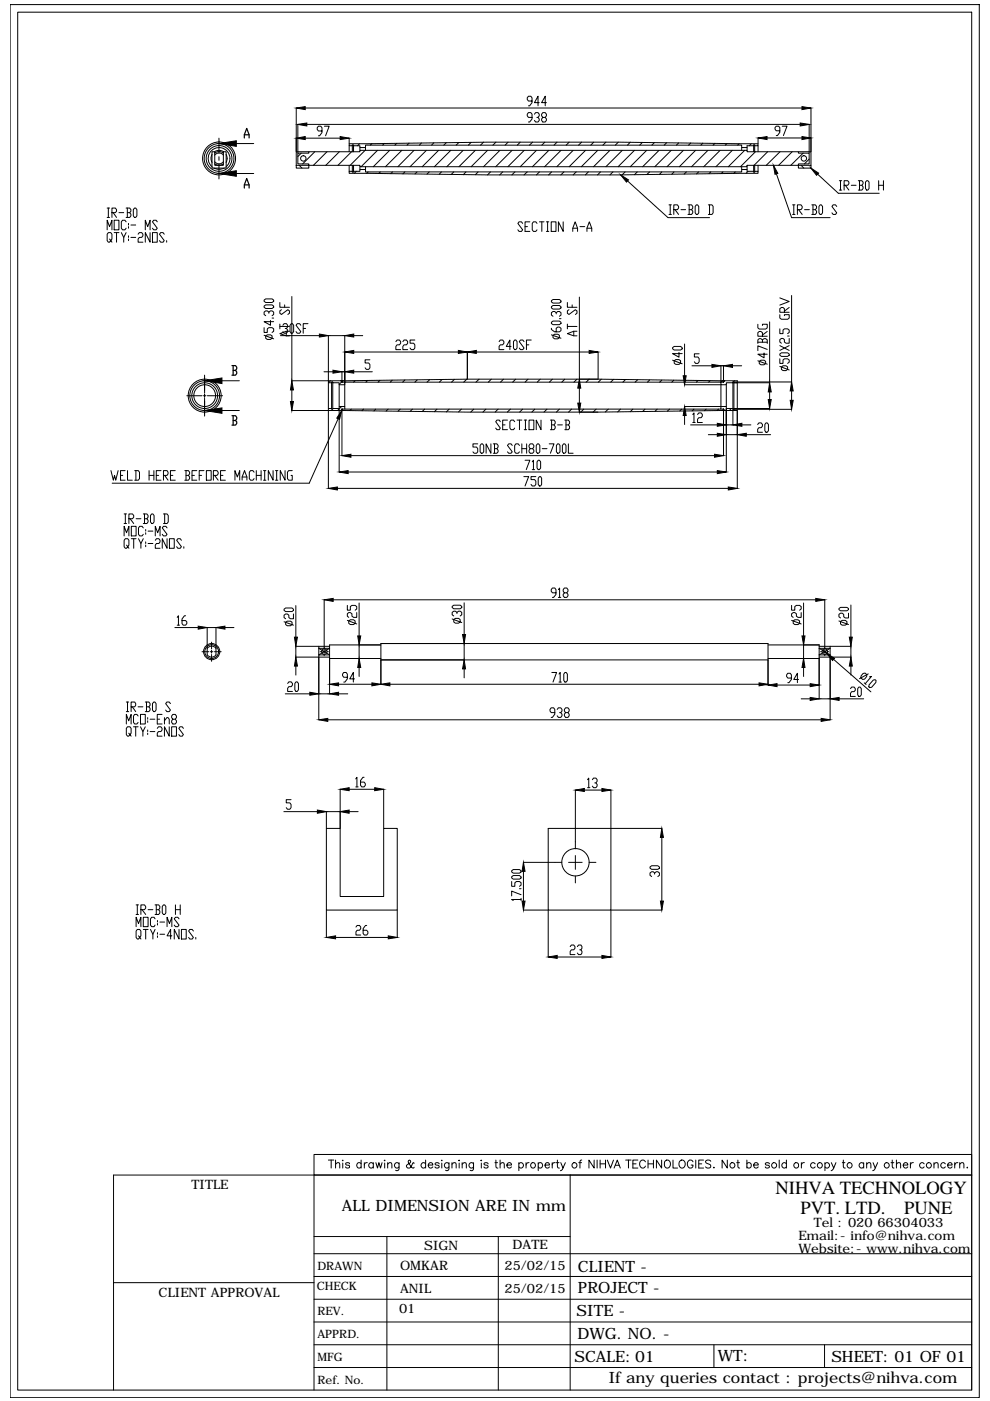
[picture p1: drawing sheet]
<svg xmlns="http://www.w3.org/2000/svg" width="210mm" height="297mm" viewBox="0 0 210 297" stroke-linecap="round" stroke-linejoin="round" font-family="sans-serif">
<!-- layer: 0 -->
<g fill="none" stroke="#000" stroke-width=".21">
<path d="M2.1 1h205.5v295.3h-205.5zM3.8 2.6h202.2v292.1h-202.2zM44.9 32.2h.6v2.9h1.9v-2.9h.5v3.4h-3zM44.9 35.3a2.31 2.31 0 0 1-.1-3.3 2.31 2.31 0 0 1 3.3 0 2.31 2.31 0 0 1-.2 3.3M45 32.7l-.3 .7 .3 1M45.3 35.6a2.31 2.31 0 0 0 2.3 0M45.5 34.7a1.46 1.46 0 0 0 1.9 0M45.5 34.3a1.16 1.16 0 0 0 1.9 0M46.4 29.3v3.2M46.4 33.2v.8M46.4 34.7v3.2M46.4 30.4h7.4"/>
<path d="M46.4 36.8h7.4M47.4 32.9a1.16 1.16 0 0 0-1.9 0M47.4 32.5a1.46 1.46 0 0 0-1.9 0M47.4 32.2a1.71 1.71 0 0 0-1.9 0M47.9 32.7l.3 .9-.3 .8M62.8 35.1h2.7v.5h-2.7zM62.8 22.9v9.2M63.1 32.5h2.4v-.3h10.8v-.3h82.1v.3h10.9v.3h2.3v2.3h-2.3v.3h-10.9v.2h-82.1v-.2h-10.8v-.3h-2.4zM63.1 26.4v6M63.4 35.1l.6 .5M63.9 32.5l-.8 .7M64.7 22.9h105.3"/>
<path d="M64.7 29.3h7.4M65.1 26.4h104.6M65.5 32.2h-2.7v2.9M66.7 32.2l-2.5 2.6M68.3 27.8h-.8l-.2-.4v-.3l.2-.3h.5l.3 .3v1l-.5 .7h-.3M68.8 26.8h1l-.8 2M69.3 32.2l-2.9 2.9M72 32.2l-2.9 2.9M74 29.3v1.1M74 30.9v1.3M74 35.1v1.2M74.5 32.2l-2.8 2.9"/>
<path d="M74.7 30.9v1.3M74.7 35.1v1.2M75 30.9v1.3M75 35.1v1.2M75.6 36.3l-.5 .4M76.2 30.5l-.4 .4M76.3 31.3v.6M76.3 35.3v.6M77.4 31.9l-3.2 3.2M77.5 31.3v.6M77.5 35.3v.6M78 36.4l-.2 .3"/>
<path d="M78.9 30.4l-.4 .4M80 31.9l-3.4 3.4M80.6 36.4l-.3 .4M81.5 30.4l-.4 .4M82.6 31.9l-3.5 3.4M83.2 36.4l-.3 .4M84.1 30.4l-.4 .4M85.2 31.9l-3.5 3.4M85.8 36.4l-.4 .5M86.7 30.4l-.4 .4M87.8 31.9l-3.4 3.4M88.4 36.4l-.4 .5"/>
<path d="M89.4 30.3l-.5 .5M90.4 31.9l-3.5 3.4M91 36.4l-.5 .5M92 30.3l-.5 .5M93 31.9l-3.5 3.4M93.6 36.4l-.5 .6M94.6 30.2l-.5 .6M95.6 31.9l-3.5 3.4M96.2 36.4l-.5 .6M97.3 30.2l-.6 .6M98.2 31.9l-3.5 3.4M98.8 36.4l-.6 .6"/>
<path d="M99.9 30.2l-.6 .6M100.8 31.9l-3.5 3.4M101.4 36.4l-.6 .6M102.5 30.1l-.6 .7M103.4 31.9l-3.5 3.4M104 36.4l-.6 .7M105.1 30.1l-.6 .7M106 31.9l-3.5 3.4M106.6 36.4l-.7 .7M107.7 30.1l-.6 .7M108.6 31.9l-3.5 3.4M109.2 36.4l-.7 .7"/>
<path d="M110.3 30.1l-.6 .7M111.2 31.9l-3.5 3.4M111.8 36.4l-.7 .7M112.8 24.9h-.8l-.2-.3v-.4l.2-.3h.6l.2 .3v1l-.5 .7h-.3M112.8 21.4h-.8l-.2-.3v-.4l.2-.3h.6l.2 .3v1.1l-.5 .6h-.3M112.9 30.1l-.6 .7M113.3 24.2l.3-.3h.5l.2 .3v.4l-.2 .3h-.3M113.7 31.9l-3.4 3.4M114.1 24.9l.2 .3v.3l-.2 .4h-.5l-.3-.4M114.3 21.8h-1l.8-1.4v2M114.4 36.4l-.7 .7M115.1 24.9l-.3-.3v-.4l.3-.3h.5l.3 .3v.4l-.3 .3h-.5l-.3 .3v.3l.3 .4h.5l.3-.4v-.3l-.3-.3"/>
<path d="M115.5 30.1l-.6 .7M115.9 21.8h-1.1l.8-1.4v2M116.4 31.9l-3.5 3.4M117 36.4l-.7 .7M118.1 30.1l-.6 .7M118.9 31.9l-3.4 3.4M119.6 36.4l-.7 .7M120.7 30.1l-.7 .7M121.5 31.9l-3.4 3.4M122.2 36.4l-.7 .7M123.3 30.1l-.6 .7M124.1 31.9l-3.4 3.4"/>
<path d="M124.7 36.4l-.6 .7M125.9 30.1l-.6 .7M126.7 31.9l-3.4 3.4M127.3 36.4l-.6 .7M128.5 30.1l-.7 .7M129.3 31.9l-3.5 3.4M129.9 36.4l-.6 .7M131.1 30.1l-.6 .7M131.9 31.9l-3.4 3.4M132.5 36.4l-.6 .7M133 38.4l8.6 7.7h8.8M133.6 30.1l-.6 .7"/>
<path d="M134.5 31.9l-3.5 3.4M135.1 36.4l-.6 .6M136.2 30.2l-.6 .6M137.1 31.9l-3.5 3.4M137.7 36.4l-.6 .6M138.8 30.2l-.6 .6M139.7 31.9l-3.4 3.4M140.3 36.4l-.5 .6M141.3 30.3l-.5 .5M142.3 31.9l-3.5 3.4M142.9 36.4l-.5 .6M143.9 30.3l-.5 .5"/>
<path d="M144.9 31.9l-3.5 3.4M145.5 36.4l-.4 .5M146.5 30.3l-.5 .5M147.5 31.9l-3.5 3.4M148.1 36.4l-.4 .5M149 30.4l-.4 .4M150.1 31.9l-3.5 3.4M150.7 36.4l-.4 .4M151.6 30.4l-.4 .4M152.7 31.9l-3.5 3.4M153.3 36.4l-.4 .4M154.1 30.4l-.3 .4"/>
<path d="M155.3 31.9l-3.5 3.4M155.9 36.4l-.3 .4M156.7 30.5l-.3 .3M157.3 31.3v.6M157.3 35.3v.6M157.9 31.9l-3.5 3.4M158.4 31.3v.6M158.4 35.3v.6M158.6 36.3l-.4 .4M159.3 30.5l-.4 .4M159.8 35.1v1.4h.2v-.2h.7v.4a2491.6 2491.6 0 0 1-86.7 0v-.4h.7v.2h.3v-.2h1.3v-.4h1.2v.5h79.8v-.5h1.1v.4h1.4M159.8 30.9h-1.4v.4h-1.1v-.5h-79.8v.5h-1.2v-.4h-1.3v-.2h-.3v.2h-.7v-.4a2489.9 2489.9 0 0 1 86.7 0v.4h-.7v-.2h-.2v1.5"/>
<path d="M160 30.9v1.3M160 35.1v1.2M160.2 32.2l-3.2 3.1M160.7 29.3v1.1M160.7 30.9v1.3M160.7 35.1v1.2M162.6 29.3h7.4M162.8 32.2l-2.9 2.9M164.6 36.9l3.2 9.2h8.2M165.3 27.7h-.7l-.3-.3v-.3l.3-.3h.5l.2 .3v1l-.5 .6h-.2M165.4 32.2l-2.9 2.9M165.8 26.8h1.1l-.8 1.9"/>
<path d="M168 32.2l-2.9 2.9M169.3 35.1h2.6v.5h-2.6zM169.3 32.2h2.6v2.9M169.9 35.1l.5 .5M170.3 32.5l-2.6 2.6M171.6 33.7l-1.1 1.1M171.6 26.4v6M171.9 22.9v9.2M173.3 36.9l4.4 4.1h8.7M178 38.3h.5M178.2 38.3v2M179 39.3h.7l.3-.4v-.3l-.3-.3h-.7v2"/>
<path d="M179.2 39.3l.8 1M180.5 39.3h1M182 38.3h.7l.3 .3v.3l-.3 .4M182.2 39.3h.5l.3 .3v.4l-.3 .3h-.7M182.2 38.3v2M183.8 38.3h.2l.3 .3v1.4l-.3 .3h-.2l-.3-.3v-1.4zM186.3 39.3h1M186.3 38.3v2M187.3 38.3v2M22.7 48.7v-2l.5 1.3 .5-1.3v2M22.7 44.1h.5M22.7 46.1h.5"/>
<path d="M23 44.1v2M23.2 50.7l.3 .3-.3 .4h-.2l-.3-.4v-1.3l.3-.4h.5l.2 .4v1l-.2 .3 .2 .4M23.7 45.1h.8l.2-.3v-.3l-.2-.4h-.8v2M24 45.1l.7 1M24.2 46.7h1v2h-1zM24.2 49.3h1M24.7 49.3v2.1M25.2 45.1h1M25.7 49.3l.5 1v1.1M26.7 44.1h.8l.3 .4v.3l-.3 .3M26.7 47l-.2-.3h-.5l-.3 .3v1.4l.3 .3h.5l.2-.3M26.7 49.3l-.5 1"/>
<path d="M27 45.1h.5l.3 .3v.4l-.3 .3h-.8M27 44.1v2M27.2 47.4v.3M27.2 48v.4M27.2 50v.3M27.2 50.7v.3M27.8 47.7h1M27.8 50.3h1M28.5 44.1h.3l.2 .4v1.3l-.2 .3h-.3l-.2-.3v-1.3zM29.3 49.7l.2-.4h.5l.3 .4v.3l-.3 .3h-.5l-.2 .4v.7h1M30.8 48.7v-2l.5 1.3 .5-1.3v2M31.8 49.3v2.1l-1-2.1v2.1"/>
<path d="M32.3 49.3h1v2.1h-1zM33.3 47l-.2-.3h-.5l-.3 .3 1 1.4-.2 .3h-.5l-.3-.3M34.8 49.7l-.2-.4h-.5l-.3 .4 1 1.3-.2 .4h-.5l-.3-.4M35.3 51v.4M110.8 47.4l-.2-.4h-.5l-.3 .4 1 1.3-.2 .4h-.5l-.3-.4M111.3 48h.5M112.3 47h-1v2.1h1M113.9 47.4l-.3-.4h-.5l-.3 .4v1.3l.3 .4h.5l.3-.4M114.4 47h.9M114.9 47v2.1M115.9 49.1h.5M115.9 47h.5"/>
<path d="M116.1 47v2.1M116.9 47h1v2.1h-1zM119.4 47v2.1l-1-2.1v2.1M121.4 49.1v-.7l.5-1.4 .6 1.4v.7M121.4 48.4h1.1M123 48h1M124.4 49.1v-.7l.6-1.4 .5 1.4v.7M124.4 48.4h1.1M141.8 43.4h.6M141.8 45.5h.6M142.1 43.4v2.1M142.9 44.5h.7l.3-.4v-.3l-.3-.4h-.7v2.1"/>
<path d="M143.1 44.5l.8 1M144.4 44.5h1M145.9 43.4h.7l.3 .4v.3l-.3 .4M146.1 44.5h.5l.3 .3v.3l-.3 .4h-.7M146.1 43.4v2.1M147.6 43.4h.3l.3 .4v1.3l-.3 .4h-.3l-.2-.4v-1.3zM150.2 43.4h.7l.3 .4v1.3l-.3 .4h-.7M150.4 43.4v2.1M168 43.4h.6M168 45.5h.6M168.3 43.4v2.1M169.1 44.5h.7l.3-.4v-.3l-.3-.4h-.7v2.1"/>
<path d="M169.3 44.5l.8 1M170.6 44.5h1M172.1 43.4h.8l.2 .4v.3l-.2 .4M172.4 44.5h.5l.2 .3v.3l-.2 .4h-.8M172.4 43.4v2.1M173.9 43.4h.2l.3 .4v1.3l-.3 .4h-.2l-.3-.4v-1.3zM177.4 43.8l-.2-.4h-.6l-.2 .4 1 1.3-.2 .4h-.6l-.2-.4M178 40.3h.5M43.4 79.5v3.8M56 69.5v1h.7v-.8l.3-.2h.7l.3 .2v.5l-.3 .3M56 64.9l.3-.3h1.4l.3 .3v.3l-.3 .2h-1.4l-.3-.2zM56 63.6l.3-.2h1.4l.3 .2v.3l-.3 .2h-1.4l-.3-.2z"/>
<path d="M56 71.1l2 .7M56.3 71.2l.4-.2h.6l.4 .2v.5l-.4 .3h-.6l-.4-.3zM57 66.4v-.2l-.3-.3h-.4l-.3 .3v.5l.3 .2M57 66.2l.3-.3h.4l.3 .3v.5l-.3 .2M57.3 67.9v1.1l-1.3-.8h2M57.7 67.4h.3M59.3 64.1v1.1h2.1M59.3 68.7v1M59.3 69.2h2.1M59.5 71.2h8.2M59.7 65.7l-.4 .2v.5l.4 .3 1.3-1 .4 .2v.5l-.4 .3M60 69l.2-.4h.5l.3 .4v.3l-.3 .3h-.2"/>
<path d="M60.4 64.6v.6M60.7 70.2v1M60.7 69.6l.3 .4v.3l-.3 .4h-.5l-.2-.4M61.4 70.2h-.7l-1.4 .5 1.4 .5h.7M61.8 68.6h.2l.3 .4v1.3l-.3 .4h-.2l-.3-.4v-1.3zM61.9 62.9v17.8h7.7M63.8 69l-.3-.4h-.5l-.2 .4 1 1.3-.3 .4h-.5l-.2-.4M64.3 69.6h.5M65.3 68.6h-1v2.1M68.7 78.8h1.9M73.1 78.8h-.6v2.2M75 78.8h3.9"/>
<path d="M75 71.2h1.9M75 74.6h22.2M78.4 76.3h-1v.7h.8l.2 .3v.7l-.2 .3h-.5l-.3-.3M83.9 72.4l.3-.3h.5l.2 .3v.4l-.2 .3h-.5l-.3 .3v.7h1M85.4 72.4l.3-.3h.5l.2 .3v.4l-.2 .3h-.5l-.3 .3v.7h1M88 72.1h-1.1v.7h.8l.3 .3v.7l-.3 .3h-.5l-.3-.3M99.1 74.6v5.7M101 74.6h23.9M105.8 72.4l.3-.3h.5l.2 .3v.4l-.2 .3h-.5l-.3 .3v.7h1M108.4 73.4h-1.1l.8-1.3v2M109.1 72.1h.3l.2 .3v1.4l-.2 .3h-.3l-.2-.3v-1.4zM111.1 72.4l-.2-.3h-.6l-.2 .3 1 1.4-.2 .3h-.6l-.2-.3"/>
<path d="M111.6 73.1h.5M112.6 72.1h-1v2M116.9 69.6v.3l.7 .5h1l.3-.3v-.5l-.3-.3h-.3l-.4 .3v.8M116.9 68.3l.3-.2h1.4l.3 .2v.3l-.3 .2h-1.4l-.3-.2zM116.9 65l.3-.2h1.4l.3 .2v.3l-.3 .2h-1.4l-.3-.2zM116.9 63.8l.3-.3h1.4l.3 .3v.2l-.3 .3h-1.4l-.3-.3zM116.9 71l2 .7M117.2 71.1l.4-.2h.7l.3 .2v.5l-.3 .2h-.7l-.4-.2zM117.9 66.5v-.2l-.3-.3h-.4l-.3 .3v.5l.3 .3M117.9 66.3l.4-.3h.3l.3 .3v.5l-.3 .3M118.6 67.6h.3M120.3 64.1v1.1h2"/>
<path d="M120.3 69.2h2M120.3 68.7v1M120.6 65.7l-.3 .2v.5l.3 .3 1.4-1 .3 .2v.5l-.3 .3M121.3 64.6v.6M121.7 70.2v1M122.3 70.2h-.6l-1.4 .5 1.4 .5h.6M122.8 63v17.4h4M126.8 74.6v5.7M142.6 73.7l.3-.3h1.4l.3 .3v.3l-.3 .2h-1.4l-.3-.2zM142.6 76.4l2 .7M142.9 76.5l.4-.3h.7l.3 .3v.5l-.3 .3h-.7l-.4-.3zM144 74.7v1l-1.4-.7h2"/>
<path d="M145.1 72.9v6.8M146.7 77.6h4.2M148.2 75h-1v.7h.8l.2 .3v.7l-.2 .3h-.5l-.3-.3M155.3 77.6h2M160.7 68.7v.8l.3 .3h1.3l.4-.3v-.8h-1v.3M160.7 76.5l2 .7M160.7 72.6h2M161 76.6l.3-.2h.7l.3 .2v.5l-.3 .2h-.7l-.3-.2zM161.7 72.6v-.5l.3-.3h.3l.4 .3v.7M161.7 72.1l-.4-.3h-.3l-.3 .3v.7M161.7 71.3v-.8l-.4-.2h-.3l-.3 .2v.8h2M162 74.8v1.1l-1.3-.8h2"/>
<path d="M162.7 74.1l-2-.8v1M162.7 70.3l-1 .7M163.2 68.2v13h-7.8v5.4h7.8M165.3 76.1v.9h.7v-.7l.3-.2h.7l.3 .2v.5l-.3 .2M165.3 75.1l.4-.3h1.3l.3 .3v.2l-.3 .3h-1.3l-.4-.3zM165.3 69.7v1h.7v-.7l.3-.3h.7l.3 .3v.5l-.3 .2M165.3 66.7v.7l.4 .3h1.3l.3-.3v-.7h-1v.2M165.3 63.2l2 .7-2 .8M165.3 77.7l2 .7M165.3 73.3l2 1M165.7 77.8l.3-.2h.7l.3 .2v.5l-.3 .3h-.7l-.3-.3zM166.3 66.2v-.8l-.3-.2h-.3l-.4 .2v.8h2"/>
<path d="M167 71.2h.3M167.3 71.8v1h-.6l-.4-.3v-.5l-.3-.2h-.3l-.4 .2v.5l.4 .3M167.3 73.3l-2 1M167.3 65.2l-1 .8M167.8 62.7v18.3h-12.2M23.5 99.8l.5 2 .3-1 .2 1 .5-2M26.5 99.8h-.9v2h.9M27 99.8v2h1.1M28.6 99.8h.7l.3 .3v1.4l-.3 .3h-.7M28.8 99.8v2M31.6 99.8v2M32.6 99.8v2"/>
<path d="M34.1 99.8h-1v2h1M37.2 99.8h-1.1v2h1.1M39.2 99.8h.7l.3 .3v.4l-.3 .3M39.4 99.8v2M39.6 83.9h3.2M41.7 99.8h-1v2h1M43.1 83.9h.6M43.3 99.8h-1.1v2M43.4 83.5v.7M43.4 84.5v3.7M43.4 80.7h7.3M43.4 87h7.3"/>
<path d="M43.8 99.8h1v2h-1zM44 83.9h3.2M47.8 99.8h-1v2h1M54.3 99.8v2M55.4 99.8v2M55.9 99.8h.5M56.1 99.8v2M57.9 99.8v2l-1-2v2M58.4 99.8h.5M58.7 99.8v2M60.4 99.8v2l-1-2v2M61.9 87h7.7"/>
<path d="M61.9 82.7v2.4M62 99.8h-.8l-.3 .3v1.4l.3 .3h.8v-1h-.3M69.6 86.6h.7v.2h.3v-.2h1.3v-.4h1.2v.5h79.8v-.5h1.1v.4h1.4v.2h.2v-.2h.7v.4a2491.6 2491.6 0 0 1-86.7 0zM69.6 80.7a2489.9 2489.9 0 0 1 86.7 0v.5h-.7v-.2h-.2v.2h-1.4v.4h-1.1v-.6h-79.8v.6h-1.2v-.4h-1.3v-.2h-.3v.2h-.7zM69.6 80.7v-9.5h3.5v15M69.6 87.1v16.4M70.1 80.7l-.4 .5-.1 5.4M70.3 81.2v5.4M70.6 81.2v5.4M71.7 88.8l-6.1 13.6h-41.8M71.9 81.6v4.6M71.9 86.7v13.4"/>
<path d="M72.3 80.7h.4l-.2 .3zM72.4 86.2l-.8 .8M72.5 86.7l.2 .3h-.4zM72.5 81h.6M72.5 86.7h.6M72.5 86.8v9.8M72.7 80.7l-.8 .8M74.4 96.6h77.1M74.5 86.7l-.3 .3M75.3 80.7l-.3 .3M77.1 86.7l-.4 .4M77.9 80.7l-.3 .3"/>
<path d="M79.7 86.7l-.4 .4M80.5 80.6l-.3 .4M82.3 86.7l-.4 .5M83.2 80.6l-.5 .4M84.9 86.7l-.5 .5M85.8 80.6l-.4 .4M87.4 86.7l-.4 .5M88.5 80.6l-.5 .4M90 86.7l-.5 .5M91.1 80.5l-.6 .5M92.7 86.7l-.6 .6M93.7 80.5l-.5 .5"/>
<path d="M95.2 86.7l-.6 .6M96.3 80.4l-.6 .6M97.8 86.7l-.6 .6M99 80.4l-.7 .6M100.4 86.7l-.6 .7M101.3 94.1h-1v.7h.7l.3 .3v.7l-.3 .3h-.5l-.2-.3M101.6 80.4l-.7 .6M102.1 94.1h.2l.3 .3v1.4l-.3 .3h-.2l-.3-.3v-1.4zM103 86.7l-.6 .7M104.1 94.1v2l-1-2v2M104.2 80.4l-.7 .6M104.6 94.1h.8l.2 .3v.4l-.2 .3"/>
<path d="M104.8 95.1h.6l.2 .4v.3l-.2 .3h-.8M104.8 94.1v2M105.6 86.7l-.6 .7M106.1 89.4l-.2-.3h-.5l-.3 .3 1 1.4-.2 .3h-.5l-.3-.3M106.6 90.1h.5M106.8 80.4l-.7 .6M107.6 89.1h-1v2h1M108.2 86.7l-.6 .7M108.6 94.4l-.2-.3h-.5l-.3 .3 1 1.4-.2 .3h-.5l-.3-.3M109.1 89.4l-.2-.3h-.5l-.3 .3v1.4l.3 .3h.5l.2-.3M109.3 80.4l-.6 .6M109.6 89.1h1"/>
<path d="M110.1 94.4l-.2-.3h-.5l-.3 .3v1.4l.3 .3h.5l.2-.3M110.1 89.1v2M110.6 94.1v2M110.6 95.1h1.1M110.8 86.7l-.6 .7M111.2 91.1h.5M111.2 89.1h.5M111.3 97.6h1l-.7 2M111.4 89.1v2M111.7 94.1v2M112 80.4l-.7 .6M112.2 89.1h1v2h-1z"/>
<path d="M112.4 95.1l-.2-.3v-.4l.2-.3h.5l.3 .3v.4l-.3 .3h-.5l-.2 .4v.3l.2 .3h.5l.3-.3v-.3l-.3-.4M112.8 97.9l.3-.3v2M112.8 99.6h.6M113.4 86.7l-.6 .7M113.9 94.1h.3l.3 .3v1.4l-.3 .3h-.3l-.2-.3v-1.4zM114.1 97.6h.3l.2 .3v1.3l-.2 .4h-.3l-.2-.4v-1.3zM114.5 80.4l-.6 .6M114.7 89.1v2l-1-2v2M115 95.1h1M116 86.7l-.7 .7M116.4 94.1h1.1l-.8 2M116.7 89.1h.8l.2 .3v.3l-.2 .4"/>
<path d="M117 90.1h.5l.2 .3v.4l-.2 .3h-.8M117 89.1v2M117.1 80.4l-.6 .6M118.2 94.1h.3l.2 .3v1.4l-.2 .3h-.3l-.2-.3v-1.4zM118.2 90.1h1M118.6 86.7l-.6 .7M119.5 94.1h.2l.3 .3v1.4l-.3 .3h-.2l-.3-.3v-1.4zM119.7 89.1h.8l.3 .3v.3l-.3 .4M119.7 80.4l-.6 .6M120 90.1h.5l.3 .3v.4l-.3 .3h-.8M120 89.1v2M120.5 94.1v2h1"/>
<path d="M121.2 86.7l-.6 .7M122.3 80.4l-.6 .6M122.8 87.4h4M122.8 82.3v3.2M123.8 86.7l-.7 .7M124.9 80.4l-.6 .6M126.4 86.7l-.6 .7M127.5 80.4l-.6 .6M129 86.7l-.7 .6M130.1 80.4l-.6 .6M131.6 86.7l-.6 .6M132.6 80.5l-.5 .5"/>
<path d="M134.2 86.7l-.6 .6M135.2 80.5l-.6 .5M136.8 86.7l-.5 .5M137.7 80.6l-.4 .4M139.3 86.7l-.4 .5M140.3 80.6l-.4 .4M142 86.7l-.5 .5M142.9 80.6l-.5 .4M144.6 86.7l-.5 .4M145.1 81.6h7.7M145.1 86.2h7.7M145.1 88.1v1.9"/>
<path d="M145.4 80.6l-.3 .4M146.4 90.1h5.7M146.9 87.9l.2-.4v2.1M146.9 89.6h.5M147.1 86.7l-.3 .4M147.9 87.9l.3-.4h.5l.2 .4v.3l-.2 .4h-.5l-.3 .3v.7h1M148 80.7l-.4 .3M149.7 86.7l-.3 .4M150.2 92.2h1.9M150.6 80.7l-.4 .3M152.3 86.7l-.3 .3M152.9 81v-3.4h.5v3.4"/>
<path d="M152.9 81.6v4.6M152.9 81h.5M152.9 86.7h.5M153.1 80.7l-.2 .3M153.2 80.7l.2 .3M153.4 86.7l.2 .3h-.4zM153.4 86.8v9.8M153.6 80.7l-.2 .3M154 81.6v4.6M154 86.7v13.4M154 92.2h2.3M155.1 86.6l-.5 .4"/>
<path d="M155.4 86.8v3.3h-1.4M155.4 81.1l-.1 .1M155.6 81.2v5.4M155.6 86.8h12.2M155.7 80.7l-.2 .3M156.3 81.2v5.4M156.3 87.1v16.4M157.3 90.1h1.9M158.2 92.2h5.2M160.6 90l.3-.3h.5l.3 .3v.3l-.3 .4h-.5l-.3 .3v.7h1.1M162.4 89.7h.3l.2 .3v1.3l-.2 .4h-.3l-.2-.4v-1.3zM163.2 83.1v1.6"/>
<path d="M167.8 82.9v2M25.6 100.8h.4M26.3 113.6v-2l.5 1.3 .5-1.3v2M26.3 109h.5M26.3 111h.5M26.6 109v2M26.8 115.6l.3 .3-.3 .3h-.2l-.3-.3v-1.3l.3-.4h.5l.2 .4v1l-.2 .3 .2 .3M27.3 110h.8l.2-.4v-.3l-.2-.3h-.8v2M27.6 110l.7 1M27.8 111.6h1.1v2h-1.1zM27.8 114.2h1.1M28.3 114.2v2"/>
<path d="M28.9 110h1M29.4 114.2l.5 1v1M30.4 109h.7l.3 .3v.3l-.3 .4M30.4 111.9l-.3-.3h-.5l-.2 .3v1.4l.2 .3h.5l.3-.3M30.4 114.2l-.5 1M30.6 110h.5l.3 .3v.4l-.3 .3h-.7M30.6 109v2M30.9 112.3v.3M30.9 112.9v.4M30.9 114.9v.3M30.9 115.6v.3M31.4 112.6h1"/>
<path d="M31.4 115.2h1M31.6 100.8h1M32.2 109h.2l.3 .3v1.4l-.3 .3h-.2l-.3-.3v-1.4zM32.9 113.6v-2l.5 1.3 .5-1.3v2M32.9 114.6l.3-.4h.5l.2 .4v.3l-.2 .3h-.5l-.3 .4v.6h1M33.1 100.8h.5M34.7 109h.7l.3 .3v1.4l-.3 .3h-.7M34.7 100.8h.7l.2-.3-.2-.7h-.7v2M34.9 109v2M34.9 100.8l.7 1M35.4 111.9l-.2-.3h-.5l-.3 .3 1 1.4-.2 .3h-.5l-.3-.3M35.4 114.2v2l-1-2v2"/>
<path d="M35.9 114.2h1v2h-1zM36.1 100.8h.5M38.5 114.6l-.3-.4h-.5l-.2 .4 1 1.3-.3 .3h-.5l-.2-.3M39 115.9v.3M39.4 100.8h.5l.3 .3v.4l-.3 .3h-.7M40.7 100.8h.5M42.2 100.8h.5M45.2 100.8h.8l.3-.3v-.4l-.3-.3h-.8v2M45.5 100.8l.8 1M46.8 100.8h.5M49.8 101.8v-2l.5 1.3 .5-1.3v2M51.3 101.8v-.7l.5-1.3 .6 1.3v.7"/>
<path d="M51.3 101.1h1.1M53.9 100.1l-.3-.3h-.5l-.2 .3v1.4l.2 .3h.5l.3-.3M54.3 100.8h1.1M55.9 101.8h.5M58.4 101.8h.5M71.5 103.5h82.9M73.8 100.1h78.3M111.1 101h1l-.8 2M113.6 101h-1v.7h.8l.2 .3v.7l-.2 .3h-.6l-.2-.3M114.4 101h.2l.2 .4v1.3l-.2 .3h-.2l-.3-.3v-1.3zM37.1 133.1h4.9M37.6 130.9l.2-.3v1.9"/>
<path d="M37.6 132.5h.5M39.4 130.6h-.3l-.5 .6v1l.2 .3h.6l.2-.3v-.3l-.2-.3h-.8M42.8 138.2h1.5M43.9 133.1h1.9v5.8a1.16 1.16 0 0 1-1.9 0zM44.6 138.2h.6M44.9 136.1v1.5M44.9 137.9v.6M44.9 138.8v1.4M45.5 138.2h1.4M45.8 137.5a1.16 1.16 0 0 0-1.9 0M47.7 133.1h1.9M60.2 129.2l.4-.3h1.3l.3 .3v.2l-.3 .3h-1.3l-.4-.3z"/>
<path d="M60.2 131.8l2 .7M60.6 131.9l.3-.2h.7l.3 .2v.5l-.3 .3h-.7l-.3-.3zM62.2 130.2v1h-.6l-.4-.3v-.5l-.3-.2h-.3l-.4 .2v.5l.4 .3M62.7 128.4v6.7M67.6 137v.5h2.3l-2.3 1.4v-1.4l2.3 1.4h-2.3v.4M67.6 139.4v13.2M67.9 138.2h.2M68.4 138.2h.6M68.7 127.2v10.4M68.7 137.9v.6M68.7 138.8v.2M69.3 138.2h.3"/>
<path d="M69.9 139.6h10.9M69.9 137h-7.2v2.3h7.2M70.6 127.2h102.4M73.6 128.4v1h.7v-.8l.3-.2h.7l.3 .2v.5l-.3 .3M73.6 131.5l2 .8M73.9 131.7l.4-.3h.7l.3 .3v.5l-.3 .2h-.7l-.4-.2zM75.6 129.9v1h-.6l-.4-.3v-.5l-.3-.2h-.4l-.3 .2v.5l.3 .3M76.1 127.8v7M76.1 136.7v2.9M80.8 139.9h82M80.8 136.7h-10.9v10.4h-2.3M95.9 128.6l.3-.3h1.4l.3 .3v.2l-.3 .3h-1.4l-.3-.3z"/>
<path d="M95.9 131.2l2 .8M96.2 131.4l.3-.3h.7l.4 .3v.5l-.4 .2h-.7l-.3-.2zM96.9 130.1v-.3l-.4-.2h-.3l-.3 .2v.5l.3 .3M96.9 129.8l.3-.2h.4l.3 .2v.5l-.3 .3M98.4 127.8v6.7M98.4 136.4v3.5M117.9 125.7h-.8l-.2-.4v-.3l.2-.3h.5l.3 .3v1l-.5 .7h-.3M118.4 125l.2-.3v2M118.4 126.7h.5M119.7 125.7l-.3-.4v-.3l.3-.3h.5l.2 .3v.3l-.2 .4h-.5l-.3 .3v.3l.3 .4h.5l.2-.4v-.3l-.2-.3M162.8 139.6h10.9M162.8 136.7h10.9v11.5h2.3"/>
<path d="M167.8 128.4v1h.7v-.8l.4-.2h.6l.4 .2v.5l-.4 .3M167.8 131.5l2.1 .8M168.2 131.7l.3-.3h.7l.3 .3v.5l-.3 .2h-.7l-.3-.2zM169.9 129.9v1h-.7l-.3-.3v-.5l-.4-.2h-.3l-.4 .2v.5l.4 .3M170.4 127.8v7M170.4 136.7v2.9M173.7 137h6.7v2.3h-6.7M174 138.2h.3M174.4 137.8l.9 .8M174.6 138.2h.6M174.9 127.2v10.4M174.9 137.9v.6"/>
<path d="M174.9 138.8v.2M175.4 138.2h.3M176 137v.5h-2.3l2.3 1.4v-1.4l-2.3 1.4h2.3v.4M176 139.4v13.2M176.7 139.8l7.9 6.9M177.9 129l.3-.2h1.4l.3 .2v.2l-.3 .3h-1.4l-.3-.3zM177.9 131.7l2 .7M178.2 131.8l.3-.3h.7l.4 .3v.5l-.4 .2h-.7l-.3-.2zM179.9 130v1h-.7l-.3-.2v-.5l-.4-.3h-.3l-.3 .3v.5l.3 .2M180.4 128.3v6.8M26.8 153.5v-2l.5 1.3 .5-1.3v2M26.8 148.8h.5"/>
<path d="M26.8 150.9h.5M27 148.8v2.1M27.3 155.4l.2 .3-.2 .4h-.3l-.2-.4v-1.3l.2-.3h.5l.3 .3v1l-.3 .3 .3 .4M27.8 149.9h.8l.2-.4-.2-.7h-.8v2.1M28.1 149.9l.7 1M28.3 154.1h1M28.8 154.1v2M29.3 151.8l-.3-.3h-.4l-.3 .3v1.4l.3 .3h.4l.3-.3M29.3 149.9h1M29.8 151.5h1v2h-1zM29.8 154.1l.5 1v1M30.8 148.8h.8l.2 .4v.3l-.2 .4"/>
<path d="M30.8 154.1l-.5 1M31.1 149.9h.5l.2 .3v.3l-.2 .4h-.8M31.1 148.8v2.1M31.3 152.1v.4M31.3 152.8v.4M31.3 154.8v.3M31.3 155.4v.3M31.8 152.5h1M31.8 155.1h1M32.6 148.8h.2l.3 .4v1.3l-.3 .4h-.2l-.3-.4v-1.3zM33.3 154.4l.3-.3h.5l.3 .3v.4l-.3 .3h-.5l-.3 .3v.7h1.1M33.3 152.5h.6"/>
<path d="M34.4 151.5h-1.1v2h1.1M34.9 152.8l.5-.7h.2l.3 .4v1M34.9 152.1v1.4M35.9 154.1v2l-1-2v2M36.1 149.2l-.2-.4h-.5l-.3 .4 1 1.3-.2 .4h-.5l-.3-.4M36.4 154.1h1v2h-1zM36.6 152.5l-.2-.4v-.3l.2-.3h.6l.2 .3v.3l-.2 .4h-.6l-.2 .3v.4l.2 .3h.6l.2-.3v-.4l-.2-.3M38.9 154.4l-.3-.3h-.4l-.3 .3 1 1.3-.3 .4h-.4l-.3-.4M60.5 147.1h5.2M61 144.9l.2-.3h.6l.2 .3v.3l-.2 .4h-.6l-.2 .3v.7h1M62.7 141.2v1.9M62.8 144.6h.2l.3 .3v1.4l-.3 .3h-.2l-.3-.3v-1.4z"/>
<path d="M69.5 152.6h104.6M71.8 145.1h7.1M71.8 147.1h1.9M73.6 143.6h-.7l-.3-.3v-.4l.3-.3h.5l.2 .3v1l-.5 .7h-.2M75.2 143.9h-1l.7-1.3v2M76.1 141.5v1.9M80.8 145.1v-8.7h82v8.8M82.7 145.1h78.2M98.4 141.8v1.9M117 142.6h1l-.8 2M117.6 151.1h-.7l-.3-.4v-.3l.3-.3h.5l.2 .3v1l-.5 .7h-.2M118.1 150.4l.3-.3h.5l.3 .3v.3l-.3 .4h-.3"/>
<path d="M118.5 142.9l.3-.3v2M118.5 144.6h.5M118.9 151.1l.3 .3v.4l-.3 .3h-.5l-.3-.3M119.8 142.6h.2l.3 .3v1.4l-.3 .3h-.2l-.3-.3v-1.4zM119.9 151.1l-.2-.4v-.3l.2-.3h.5l.3 .3v.3l-.3 .4h-.5l-.2 .3v.4l.2 .3h.5l.3-.3v-.4l-.3-.3M164.7 145.2h7.1M167.8 143.8h-.8l-.2-.4v-.3l.2-.4h.5l.3 .4v1l-.5 .6h-.3M169.3 144.1h-1l.8-1.4v2M169.9 148.2h1.9M170.4 141.5v1.9M177.9 148.2h5.2M180.3 146l.3-.3h.5l.2 .3v.3l-.2 .3h-.5l-.3 .4v.7h1"/>
<path d="M180.4 141.2v1.9M182.1 145.7h.3l.2 .3v1.3l-.2 .4h-.3l-.3-.4v-1.3zM183 142.8l.4-.1 .4 .3v.4l-.5 .6-.4 .1-.4-.4 .1-.4zM183.2 144.8l.4 .3M184.1 142.9l-1.9 1M184.3 143.5l.5-.1-1.3 1.5M185.2 144.2l.3-.1 .2 .2v.4l-.9 1-.4 .1-.2-.2 .1-.4zM60.2 172.1h7.1M61.7 169.5h-1v.7h.8l.2 .4v.6l-.2 .4h-.6l-.2-.4M69.2 175.6h2.9v14.5h9.3v-14.5h2.8v17.4h-15zM72.1 167.3v8.3M72.1 172.1h-2.9v3.5"/>
<path d="M74 172.1h1.9M74 167.3h5.4M75.4 165.1l.3-.3v2M75.4 166.8h.5M77.2 164.8h-.3l-.5 .7v1l.3 .3h.5l.3-.3v-.3l-.3-.4h-.8M81.4 167.3v8.3M122 167.5v12.5M123.9 167.5h3.7M124.6 165.3l.2-.3v2M124.6 167h.5M125.6 165.3l.2-.3h.6l.2 .3v.4l-.2 .3h-.3M126.4 166l.2 .3v.4l-.2 .3h-.6l-.2-.3"/>
<path d="M129.5 175.6v17.4h-13.3v-17.4h24.1M129.5 167.5v8.1M140.3 177.5v13.6M28.9 196.5v-2l.5 1.3 .5-1.3v2M28.9 191.9h.5M28.9 193.9h.5M29.1 191.9v2M29.4 198.4l.2 .4-.2 .3h-.3l-.2-.3v-1.4l.2-.3h.5l.3 .3v1l-.3 .4 .3 .3M29.9 192.9h.7l.3-.4v-.3l-.3-.3h-.7v2M30.1 192.9l.8 1M30.4 194.5h1v2h-1zM30.4 197.1h1"/>
<path d="M30.9 197.1v2M31.4 192.9h1M31.9 197.1l.5 1v1M32.9 191.9h.7l.3 .3v.3l-.3 .4M32.9 194.8l-.2-.3h-.5l-.3 .3v1.3l.3 .4h.5l.2-.4M32.9 197.1l-.5 1M33.1 192.9h.5l.3 .3v.3l-.3 .4h-.7M33.1 191.9v2M33.4 195.2v.3M33.4 195.8v.3M33.4 197.7v.4M33.4 198.4v.4"/>
<path d="M33.9 195.5h1M33.9 198.1h1M34.7 191.9h.2l.3 .3v1.3l-.3 .4h-.2l-.3-.4v-1.3zM35.4 196.5v-2l.5 1.3 .5-1.3v2M36.4 198.4h-1l.8-1.3v2M37.2 192.9h1M37.2 191.9v2M38 194.8l-.3-.3h-.5l-.3 .3 1.1 1.3-.3 .4h-.5l-.3-.4M38 197.1v2l-1.1-2v2M38.2 191.9v2M38.5 197.1h1v2h-1zM41 197.4l-.2-.3h-.6l-.2 .3 1 1.4-.2 .3h-.6l-.2-.3"/>
<path d="M41.5 198.8v.3M69.2 193v5.8M71.1 198.8h11.2M75.5 196.6l.2-.4h.5l.3 .4v.3l-.3 .3h-.5l-.2 .4v.6h1M77.8 196.2h-.3l-.5 .7v1l.2 .3h.6l.2-.3v-.3l-.2-.4h-.8M84.2 193v5.8M108.5 186.9v1h.7v-.7l.3-.3h.6l.4 .3v.5l-.4 .2M108.5 185.9l.3-.3h1.3l.4 .3v.2l-.4 .3h-1.3l-.3-.3zM108.5 184.6l.3-.2h1.3l.4 .2v.3l-.4 .2h-1.3l-.3-.2zM110.1 188.4h.4M110.5 190.7h-2l.3 .2M110.5 189.7l-2-.8v1"/>
<path d="M110.5 190.5v.4M111 193h5.2M111 182.8h8.1M111 184.7v6.4M116.2 193v9.9M120.6 182.8h2.8M122 181.4v2.9M122 185.8v1.4M124.9 182.8h1.5M129.5 193v9.9M129.6 193h10.7M137.8 183.8l.4-.2h1.3l.3 .2v.3l-.3 .2h-1.3l-.4-.2z"/>
<path d="M138.8 185.3v-.2l-.3-.3h-.3l-.4 .3v.5l.4 .2M138.8 185.1l.3-.3h.4l.3 .3v.5l-.3 .2M118.1 202.9h9.5M120.9 200.7l.2-.3h.6l.2 .3v.3l-.2 .4h-.6l-.2 .3v.7h1M122.4 200.7l.3-.3h.5l.2 .6-.2 .4h-.3M123.2 201.4l.2 .3-.2 .7h-.5l-.3-.3M66.6 244.8h139.4v4.3h-139.4zM66.6 249.1v45.6M69.6 246h1.2M70.2 246v1.7M71.1 246.8l.5-.3 .4 .1v1.1M71.1 246v1.7"/>
<path d="M72.7 246v.1zM72.7 246.6v1.1M74.1 246.8a.47 .47 0 0 0-.4-.3 .47 .47 0 0 0-.4 .3l.2 .2 .6 .1v.3a.47 .47 0 0 1-.4 .3 .47 .47 0 0 1-.4-.3M76.6 246.8a.52 .52 0 0 0-.8-.1 .52 .52 0 0 0 0 .8 .52 .52 0 0 0 .8-.1M76.6 246v1.7M77.2 246.5v1.2M77.9 246.5a.52 .52 0 0 0-.7 .5M79.1 246.8a.54 .54 0 0 0-.7-.1 .54 .54 0 0 0 0 .8 .54 .54 0 0 0 .7-.1M79.1 246.5v1.2M79.7 246.5l.3 1.2 .3-1.2 .4 1.2 .3-1.2M81.6 246v.1zM81.6 246.6v1.1"/>
<path d="M82.2 246.8l.4-.3 .4 .1 .1 1.1M82.2 246.5v1.2M84.6 246.5v1.3a.45 .45 0 0 1-.7 .3M84.6 246.8a.54 .54 0 0 0-.8-.1 .54 .54 0 0 0 0 .8 .54 .54 0 0 0 .8-.1M87.8 246.7l-.2-.2-.3 .6a.57 .57 0 0 1-.5 .6 .57 .57 0 0 1-.6-.4l.1-.4 .7-.4a.33 .33 0 0 0-.2-.5h-.2a1.43 1.43 0 0 0 .9 1.7l.3-.2M90.2 246.8a.54 .54 0 0 0-.8-.1 .54 .54 0 0 0 0 .8 .54 .54 0 0 0 .8-.1M90.2 246v1.7M90.8 247h1a.5 .5 0 0 0-.6-.5 .5 .5 0 0 0-.4 .6 .52 .52 0 0 0 .4 .6 .52 .52 0 0 0 .6-.3M93.1 246.8a.51 .51 0 0 0-.9 0l.3 .2 .5 .1 .1 .3a.51 .51 0 0 1-.9 0M93.6 246h.2zM93.7 246.6v1.1M95.2 246.5l-.1 1.5-.2 .2-.4-.1"/>
<path d="M95.2 246.8a.54 .54 0 0 0-.8-.1 .54 .54 0 0 0 0 .8 .54 .54 0 0 0 .8-.1M95.8 246.8l.5-.3 .3 .1 .1 1.1M95.8 246.5v1.2M97.4 246v.1zM97.4 246.6v1.1M98 246.8l.4-.3 .4 .1 .1 1.1M98 246.5v1.2M100.4 246.5l-.1 1.5-.2 .2-.4-.1M100.4 246.8a.54 .54 0 0 0-.8-.1 .54 .54 0 0 0 0 .8 .54 .54 0 0 0 .8-.1M102.1 246v.1zM102.1 246.6v1.1M103.5 246.8a.5 .5 0 0 0-.5-.3 .5 .5 0 0 0-.4 .3l.3 .2 .5 .1 .1 .3a.5 .5 0 0 1-.5 .3 .5 .5 0 0 1-.4-.3"/>
<path d="M104.9 246.5h.6M105.1 246v1.3l.1 .3 .4 .1M106 246.8l.5-.3 .3 .1 .1 1.1M106 246v1.7M107.5 247h.9a.52 .52 0 0 0-.7-.5 .52 .52 0 0 0-.1 .9 .51 .51 0 0 0 .8 0M110 246.8a.54 .54 0 0 1 .8-.1 .54 .54 0 0 1 0 .8 .54 .54 0 0 1-.8-.1M110 246.5v1.7M111.5 246.5v1.2M112.2 246.5a.56 .56 0 0 0-.7 .5M114.1 246.8a.52 .52 0 0 1 .8-.1 .52 .52 0 0 1 0 .8 .52 .52 0 0 1-.8-.1M114.1 246.5v1.7M115.6 247h.9a.47 .47 0 0 0-.5-.5 .47 .47 0 0 0-.4 .5v.1a.49 .49 0 0 0 .3 .5 .49 .49 0 0 0 .6-.2"/>
<path d="M117.1 246.5v1.2M117.7 246.5a.52 .52 0 0 0-.6 .5M117.9 246.5h.6M118.2 246v1.3l.1 .3 .3 .1M118.9 246.5l.5 1.2 .5-1.2M119.4 247.7l-.3 .4-.3 .1M120.9 249.1v45.6M122.7 246.5h.6M123.3 246h-.3v.3v1.4M126 246v1.7l-1.1-1.7v1.7M126.6 246v1.7M127.2 246v1.7"/>
<path d="M127.2 246.8h1.2M128.4 246v1.7M128.8 246l.6 1.7 .7-1.7M130.2 247.7l.7-1.7 .6 1.7M130.5 247.1h.8M132.7 246h1.1M133.3 246v1.7M134.2 246.8h.7M135.2 246h-1v1.7h1M136.8 246.3a.64 .64 0 0 0-.7-.3 .64 .64 0 0 0-.5 .6v.4a.63 .63 0 0 0 .5 .7 .63 .63 0 0 0 .7-.5M137.4 246.8h1.1M137.4 246v1.7"/>
<path d="M138.5 246v1.7M140.3 246v1.7l-1.1-1.7v1.7M141 246.2a.63 .63 0 0 1 .7-.2 .63 .63 0 0 1 .4 .6v.4a.64 .64 0 0 1-.6 .7 .64 .64 0 0 1-.6-.7zM142.7 246v1.7h1M144.1 246.2a.63 .63 0 0 1 .7-.2 .63 .63 0 0 1 .5 .6v.4a.66 .66 0 0 1-.7 .7 .66 .66 0 0 1-.6-.7zM146.9 246.3a.58 .58 0 0 0-.7-.3 .89 .89 0 0 0-.5 .9 .89 .89 0 0 0 .8 .8 .51 .51 0 0 0 .4-.7h-.4M147.5 246v1.7M148.2 246.8h.6M149.2 246h-1v1.7h1M150.7 246.2a.61 .61 0 0 0-.6-.3 .61 .61 0 0 0-.5 .4l.2 .3 .8 .3 .1 .5a.69 .69 0 0 1-1.1 0M151.3 247.6h.1zM154.2 246v1.7l-1.1-1.7v1.7"/>
<path d="M156.2 246.5h.6M156.4 246v1.3l.1 .3 .3 .1M158.4 246.8a.52 .52 0 0 1 .7-.1 .52 .52 0 0 1 0 .8 .52 .52 0 0 1-.7-.1M158.4 246v1.7M159.8 247h1a.5 .5 0 0 0-.6-.5 .5 .5 0 0 0-.4 .6 .52 .52 0 0 0 .4 .6 .52 .52 0 0 0 .6-.3M163.1 246.8a.51 .51 0 0 0-.9 0l.3 .2 .6 .1v.3a.51 .51 0 0 1-.9 0M165.2 246v1.7M166.7 246.8a.54 .54 0 0 0-.8-.1 .54 .54 0 0 0 0 .8 .54 .54 0 0 0 .8-.1M166.7 246v1.7M169.9 246.5v1.2M170.5 246.5a.52 .52 0 0 0-.6 .5M172.8 246.8a.54 .54 0 0 0-.8-.1 .54 .54 0 0 0 0 .8 .54 .54 0 0 0 .8-.1"/>
<path d="M174.9 246.8a.54 .54 0 0 1 .8-.1 .54 .54 0 0 1 0 .8 .54 .54 0 0 1-.8-.1M174.9 246.5v1.7M176.3 246.5l.5 1.2 .4-1.2M176.8 247.7l-.6 .5M178.6 246.5h.5M178.8 246v1.3l.1 .3 .3 .1M183.1 246.8a.54 .54 0 0 0-.8-.1 .54 .54 0 0 0 0 .8 .54 .54 0 0 0 .8-.1M183.1 246.5v1.2M183.8 246.8l.3-.3 .5 .1v1.1M183.8 246.5v1.2M185.1 246.5l.5 1.2 .5-1.2M185.6 247.7l-.3 .4-.3 .1"/>
<path d="M188.9 246.5h.6M189.2 246v1.3l.1 .3 .3 .1M190.1 246.8l.3-.3 .5 .1 .1 1.1M190.1 246v1.7M191.5 247h1a.5 .5 0 0 0-.6-.5 .5 .5 0 0 0-.4 .6 .52 .52 0 0 0 .4 .6 .52 .52 0 0 0 .6-.3M193 246.5v1.2M193.7 246.5a.52 .52 0 0 0-.7 .5M195.9 246.8a.54 .54 0 0 0-.8-.1 .54 .54 0 0 0 0 .8 .54 .54 0 0 0 .8-.1M198 246.8l.4-.3 .4 .1 .1 1.1M198 246.5v1.2M200.4 246.8a.54 .54 0 0 0-.8-.1 .54 .54 0 0 0 0 .8 .54 .54 0 0 0 .8-.1M200.9 247h1a.49 .49 0 0 0-.6-.5 .49 .49 0 0 0-.4 .6 .49 .49 0 0 0 .4 .5 .49 .49 0 0 0 .6-.2"/>
<path d="M202.4 246.5v1.2M203.1 246.5a.57 .57 0 0 0-.7 .5M203.5 246.8l.4-.3 .4 .1 .1 1.1M203.5 246.5v1.2M205 247.6h.2zM206 249.1v45.6M206 249.1h-181.9v45.6M24.1 271.9h42.5M66.6 275.5h139.4M66.6 270.6h139.4M66.6 265.8h139.4M66.6 262.2h54.3"/>
<path d="M82 262.2v32.5M105.6 262.2v32.5M66.6 280.3h139.4M66.6 285.1h139.4M66.6 289.9h139.4M151.4 285.1v4.8M174.8 285.1v4.8"/>
<circle cx="46.4" cy="33.6" r="3.5"/>
<circle cx="46.4" cy="33.6" r="2.73"/>
<circle cx="46.4" cy="33.6" r="3.2"/>
<circle cx="64.3" cy="33.6" r=".57"/>
<circle cx="170.4" cy="33.6" r=".57"/>
<circle cx="43.4" cy="83.9" r="3.5"/>
<circle cx="43.4" cy="83.9" r="2.73"/>
<circle cx="43.4" cy="83.9" r="3.2"/>
<circle cx="43.4" cy="83.9" r="2.31"/>
<circle cx="44.9" cy="138.2" r="1.46"/>
<circle cx="44.9" cy="138.2" r="1.71"/>
<circle cx="68.8" cy="138.2" r=".57"/>
<circle cx="174.9" cy="138.2" r=".57"/>
<circle cx="122" cy="182.8" r="2.9"/>
<circle cx="113" cy="247" r=".55"/>
<circle cx="121.8" cy="247.1" r=".56"/>
<circle cx="155.3" cy="247.1" r=".56"/>
<circle cx="164.1" cy="247.1" r=".56"/>
<circle cx="168.8" cy="247.1" r=".56"/>
<circle cx="173.8" cy="247.1" r=".56"/>
<circle cx="180.1" cy="247.1" r=".56"/>
<circle cx="188" cy="247.1" r=".56"/>
<circle cx="196.9" cy="247.1" r=".56"/>
</g>
<g fill="#000" stroke="#000" stroke-width=".21">
<path d="M46.4 30.4l3.7-.6v1.2zM46.4 36.8l3.7-.6v1.2zM62.8 22.9l1.9-.3v.6zM62.8 29.3l1.9-.3v.6zM63.1 26.4l2-.3v.6zM72.1 29l1.9 .3-1.9 .3zM131.6 37.1l1.7 1-.5 .5zM160.7 29.3l1.9-.3v.6zM164 35.1l.9 1.6-.6 .3zM169.7 26.1l1.9 .3-1.9 .3zM170 22.6l1.9 .3-1.9 .3zM170 29l1.9 .3-1.9 .3z"/>
<path d="M171.9 35.6l1.7 1.1-.5 .5zM67.7 70.8l1.9 .4-1.9 .3zM70.6 78.5l1.9 .3-1.9 .3zM73.1 78.8l1.9-.3v.6zM73.1 71.2l1.9-.4v.7zM73.1 74.6l1.9-.3v.6zM97.2 74.3l1.9 .3-1.9 .3zM99.1 74.6l1.9-.3v.6zM124.9 74.3l1.9 .3-1.9 .3zM144.9 79.7h.6l-.4 1.9zM150.9 77.3l2 .3-2 .3zM153.4 77.6l1.9-.3v.6z"/>
<path d="M43.4 80.7l3.7-.6v1.2zM43.4 87l3.7-.5v1.1zM61.6 85.1h.6l-.3 1.9zM61.9 80.7l.3 2h-.6zM72.5 87l-.5 1.9-.6-.3zM72.3 80.7h.4l-.2 .3zM72.5 86.7l.2 .3h-.4zM71.9 100.1l1.9-.3v.6zM72.5 96.6l1.9-.3v.6zM122.5 85.5h.6l-.3 1.9zM122.8 80.4l.3 1.9h-.6zM145.1 86.2l.4 1.9h-.6z"/>
<path d="M151.5 96.3l1.9 .3-1.9 .3zM152.1 99.8l1.9 .3-1.9 .3zM152.1 89.7l1.9 .4-1.9 .3zM152.1 91.9l1.9 .3-1.9 .3zM153.2 80.7h.4l-.2 .3zM153.4 86.7l.2 .3h-.4zM155.4 90.1l1.9-.4v.7zM156.3 92.2l1.9-.3v.6zM162.9 84.7h.6l-.3 1.9zM163.2 81.2l.3 1.9h-.6zM167.5 84.9h.7l-.4 1.9zM167.8 81l.4 1.9h-.7z"/>
<path d="M69.6 103.5l1.9-.2v.6zM154.4 103.3l1.9 .2-1.9 .4zM42 132.8l1.9 .3-1.9 .3zM45.8 133.1l1.9-.3v.6zM62.4 135.1h.7l-.4 1.9zM68.7 127.2l1.9-.3v.6zM75.8 134.8h.7l-.4 1.9zM98.1 134.5h.6l-.3 1.9zM170 134.8h.7l-.3 1.9zM173 126.9l1.9 .3-1.9 .3zM175.3 138.6l1.6 1-.4 .4zM180.1 135.1h.6l-.3 1.9z"/>
<path d="M62.7 139.3l.4 1.9h-.7zM65.7 146.8l1.9 .3-1.9 .3zM67.6 152.6l1.9-.3v.7zM69.9 145.1l1.9-.3v.6zM69.9 147.1l1.9-.3v.6zM76.1 139.6l.4 1.9h-.7zM78.9 144.8l1.9 .3-1.9 .3zM80.8 145.1l1.9-.3v.6zM98.4 139.9l.3 1.9h-.6zM160.9 144.8l1.9 .3-1.9 .3zM162.8 145.2l1.9-.3v.7zM170.4 139.6l.3 1.9h-.7z"/>
<path d="M171.8 144.9l1.9 .3-1.9 .4zM171.8 147.9l1.9 .3-1.9 .3zM174.1 152.3l1.9 .3-1.9 .4zM176 148.2l1.9-.3v.6zM180.4 139.3l.3 1.9h-.6zM67.3 171.7l1.9 .4-1.9 .3zM72.1 172.1l1.9-.4v.7zM72.1 167.3l1.9-.3v.6zM79.4 167l2 .3-2 .3zM122 167.5l1.9-.3v.6zM127.6 167.2l1.9 .3-1.9 .3zM140.3 175.6l.4 1.9h-.7z"/>
<path d="M69.2 198.8l1.9-.4v.7zM82.3 198.4l1.9 .4-1.9 .3zM111 182.8l.3 1.9h-.6zM110.7 191.1h.6l-.3 1.9zM140 191.1h.7l-.4 1.9zM116.2 202.9l1.9-.3v.6zM127.6 202.6l1.9 .3-1.9 .3z"/>
</g>
<path d="M51.8 29.3v-.7l.5-1.4 .5 1.4v.7M51.8 39.9v-.7l.5-1.4 .5 1.4v.7M51.8 28.6h1M51.8 39.2h1M49.2 77.5h.7l.3 .4v.3l-.3 .3M49.4 78.5h.5l.3 .4v.3l-.3 .3h-.7M49.4 77.5v2M49.2 88.1h.7l.3 .4v.3l-.3 .4M49.4 89.2h.5l.3 .3v.3l-.3 .3h-.7M49.4 88.1v2" fill="none" stroke="#000" stroke-width=".25"/>
<g font-size="3.9">
<text x="164.4" y="253.2">NIHVA TECHNOLOGY</text>
<text x="169.7" y="257.3">PVT. LTD.</text>
<text x="191.7" y="257.3">PUNE</text>
</g>
<g font-size="3.3">
<text x="72.5" y="256.7">ALL DIMENSION ARE IN mm</text>
<text x="122.5" y="269.7">CLIENT -</text>
<text x="122.5" y="274.2">PROJECT -</text>
<text x="122.2" y="279">SITE -</text>
<text x="122.4" y="283.8">DWG. NO. -</text>
<text x="121.8" y="288.7">SCALE: 01</text>
<text x="129.1" y="293.2">If any queries contact : projects@nihva.com</text>
<text x="152.2" y="288.6">WT:</text>
<text x="176.3" y="288.7">SHEET: 01 OF 01</text>
</g>
<g font-size="2.8">
<text x="40.6" y="252.1">TITLE</text>
<text x="169.3" y="262.9">Email:- info@nihva.com</text>
<text x="172.5" y="260.2">Tel : 020 66304033</text>
<text x="84.8" y="269.4">OMKAR</text>
<text x="89.9" y="265.1">SIGN</text>
<text x="107" y="269.4">25/02/15</text>
<text x="108.7" y="264.9">DATE</text>
<text x="169.3" y="265.6">Website:- www.nihva.com</text>
<text x="33.6" y="275.1">CLIENT APPROVAL</text>
<text x="84.8" y="274.2">ANIL</text>
<text x="107" y="274.2">25/02/15</text>
<text x="84.6" y="278.4">01</text>
</g>
<g font-size="2.5">
<text x="67.3" y="269.2">DRAWN</text>
<text x="67.2" y="273.5">CHECK</text>
<text x="67.3" y="278.9">REV.</text>
<text x="67.3" y="283.7">APPRD.</text>
<text x="67.3" y="288.5">MFG</text>
<text x="67.3" y="293.4">Ref. No.</text>
</g>
</svg>
